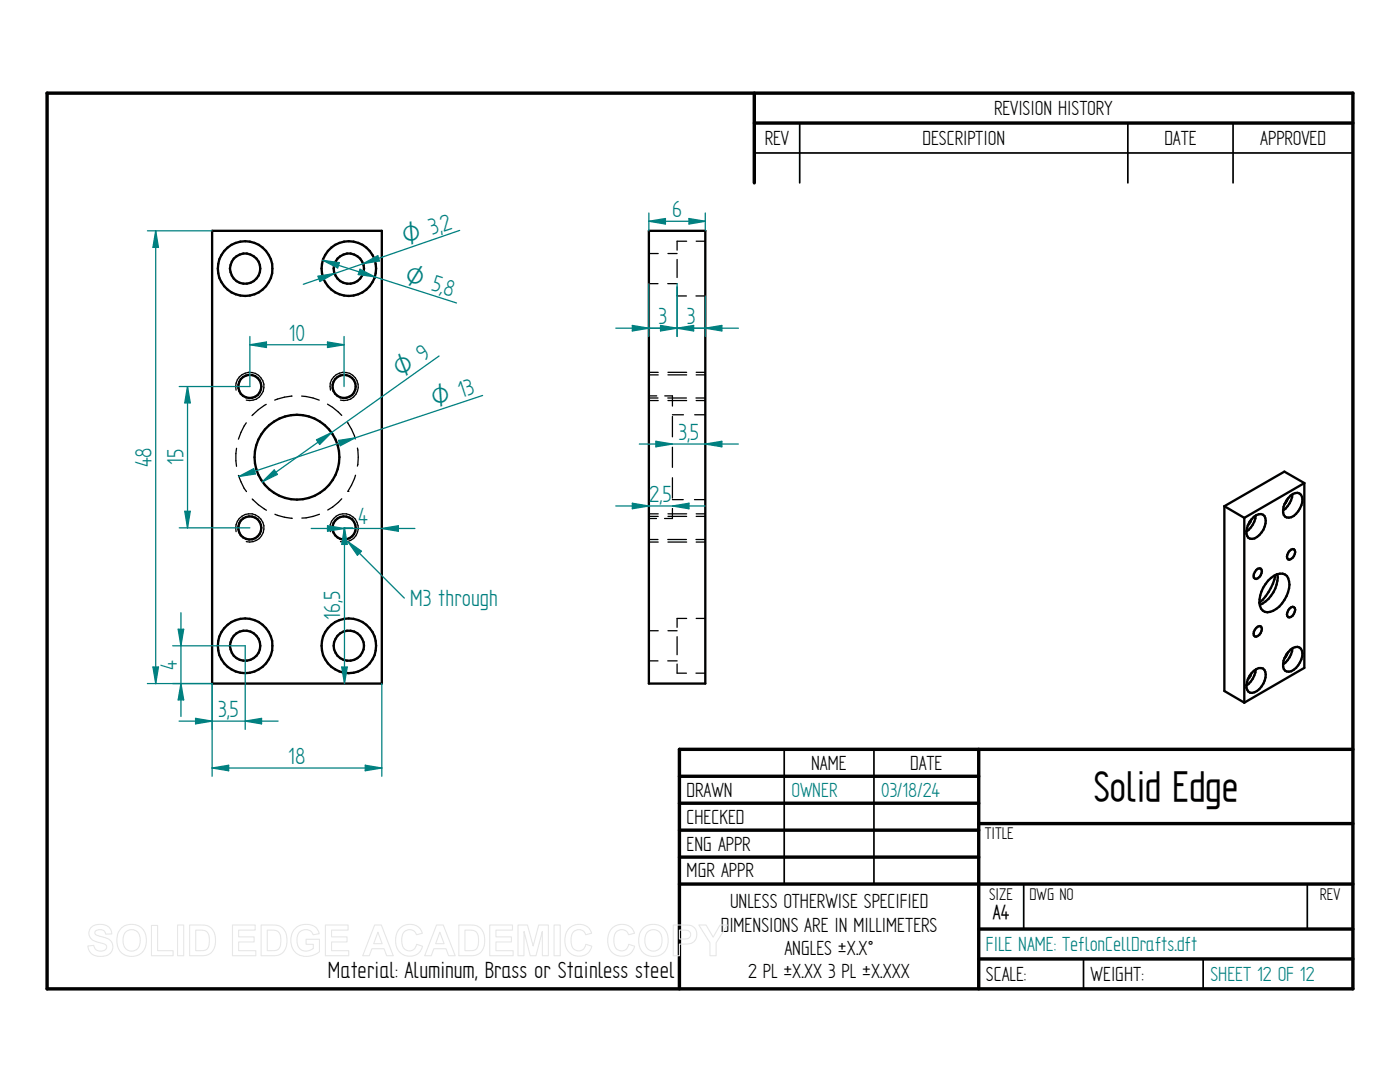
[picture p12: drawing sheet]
<svg xmlns="http://www.w3.org/2000/svg" width="279mm" height="216mm" viewBox="0 0 279 216" stroke-linecap="round" stroke-linejoin="round" font-family="sans-serif">
<g fill="none" stroke="#000" stroke-width=".68">
<path d="M9.4 18.6h260.6v178.7h-260.6zM150.5 18.6v17.9M150.5 24.6h119.5M135.6 154.9h59.7M195.3 149.5v47.8M270 149.5h-134.4v47.8M135.6 160.3h59.7M135.6 165.7h59.7M135.6 171h59.7M135.6 176.4h134.4M195.3 164.3h74.7M195.3 185.4h74.7"/>
<path d="M195.3 191.3h74.7"/>
</g>
<path d="M150.5 30.5h119.5M159.6 24.6v11.9M225.1 24.6v11.9M246.1 24.6v11.9M156.5 149.5v26.9M174.4 149.5v26.9M204.3 176.5v8.9M260.9 176.5v8.9M216.2 191.3v6M240.1 191.3v6" fill="none" stroke="#000" stroke-width=".34"/>
<g fill="none" stroke="#000" stroke-width=".47">
<path d="M42.3 46.1h33.9v90.3h-33.9zM129.5 46.1h11.3v90.3h-11.3z"/>
<circle cx="48.9" cy="53.6" r="5.5"/>
<circle cx="48.9" cy="53.6" r="3"/>
<circle cx="69.6" cy="53.6" r="5.5"/>
<circle cx="69.6" cy="53.6" r="3"/>
<circle cx="49.8" cy="77.1" r="2.31"/>
<circle cx="68.7" cy="77.1" r="2.31"/>
<circle cx="59.3" cy="91.2" r="8.5"/>
<circle cx="49.9" cy="105.3" r="2.31"/>
<circle cx="68.7" cy="105.4" r="2.31"/>
<circle cx="48.9" cy="128.8" r="5.4"/>
<circle cx="48.9" cy="128.8" r="3"/>
<circle cx="69.6" cy="128.8" r="5.4"/>
<circle cx="69.6" cy="128.8" r="3"/>
</g>
<g fill="none" stroke="#000" stroke-width=".25">
<path d="M129.5 50.6h1.9M129.5 56.6h1.8M133.3 56.6h1.8M133.3 50.6h1.8M135.1 51.8v3.6M135.1 57.2v1.9h1.9M137 48.1h-1.9v1.8M138.9 59.1h1.9M138.9 48.1h1.9M47.1 77.9a2.83 2.83 0 0 1 2.5-3.6 2.83 2.83 0 0 1 3.1 3 2.83 2.83 0 0 1-3.6 2.5M58.3 79l-1.5 .2-2 .6M60.2 79l2.3 .4 1.2 .4"/>
<path d="M66 77.9a2.82 2.82 0 0 1 2.4-3.6 2.82 2.82 0 0 1 3.1 3.1 2.82 2.82 0 0 1-3.6 2.4M129.5 79h1.6M129.5 74.8h1.9M129.5 79.4h1.8M129.5 79.9h1.9M129.5 74.3h1.9M132.7 79h1.5v2M133.3 79.4h3.7M133.3 74.8h3.7M133.3 79.9h3.7M133.3 74.3h3.7M138.9 79.4h1.9"/>
<path d="M138.9 74.8h1.9M138.9 79.9h1.9M138.9 74.3h1.9M47.2 89.5l-.1 1 .1 2.5M47.6 94.9l1.1 2.6 .5 .6M49.1 84.4l-1 1.9-.5 1.3M50.3 99.6l1.3 1.1 1.6 1.1M53.1 80.7l-1.5 1-1.3 1.2M65.4 80.6l1 .7 1.8 1.6M68.2 99.5l-1.8 1.7-1 .6M69.4 84.3l.7 1.3 .8 2M69.4 98h.1"/>
<path d="M71 94.8l-.9 2-.7 1.2M71.3 89.4a9.6 9.6 0 0 1 0 3.6M134.2 83.1v4.1M134.2 89.2v4.1M134.2 95.3v4.1M134.2 82.8h2.2M134.2 99.7h2.2M138.6 99.7h2.2M138.6 82.8h2.2M47.1 106.1a2.83 2.83 0 0 1 2.5-3.6 2.83 2.83 0 0 1 3.1 3 2.83 2.83 0 0 1-3.6 2.6M54.9 102.6l1.9 .6 1.5 .2M63.8 102.6l-1.3 .4-2.3 .4"/>
<path d="M66 106.1a2.82 2.82 0 0 1 2.4-3.6 2.82 2.82 0 0 1 3.1 3.1 2.82 2.82 0 0 1-3.6 2.5M129.5 102.5h1.9M129.5 103.5h1.5M129.5 103h1.9M129.5 107.7h1.8M129.5 108.2h1.9M133.3 107.7h3.7M133.3 102.5h3.7M133.3 103h3.7M133.3 108.2h3.7M134.2 101.5v2h-1.6M138.9 107.7h1.9"/>
<path d="M138.9 102.5h1.9M138.9 103h1.9M138.9 108.2h1.9M129.5 125.9h1.9M129.5 131.9h1.8M133.3 131.9h1.8M133.3 125.9h1.8M135.1 127v3.6M135.1 132.5v1.8h1.9M137 123.4h-1.9v1.8M138.9 134.3h1.9M138.9 123.4h1.9"/>
</g>
<path d="M49.9 67.1v10M49.9 68.8l3.3-.6v1.1zM68.7 67.1v10" fill="none" stroke="#008080" stroke-width=".25"/>
<path d="M49.9 68.8l3.3-.6v1.1z" fill="#008080"/>
<path d="M65.4 68.2l3.3 .6-3.3 .5z" fill="none" stroke="#008080" stroke-width=".25"/>
<path d="M65.4 68.2l3.3 .6-3.3 .5z" fill="#008080"/>
<path d="M35.8 77.1h14.1M37.4 77.1l.6 3.3h-1.1zM49.9 68.8h18.8M35.8 105.3h14.1" fill="none" stroke="#008080" stroke-width=".25"/>
<path d="M37.4 77.1l.6 3.3h-1.1z" fill="#008080"/>
<path d="M36.9 102h1.1l-.6 3.3z" fill="none" stroke="#008080" stroke-width=".25"/>
<path d="M36.9 102h1.1l-.6 3.3z" fill="#008080"/>
<path d="M37.4 77.1v28.2M65.4 104.9l3.3 .6-3.3 .5zM68.7 105.3v1.8" fill="none" stroke="#008080" stroke-width=".25"/>
<path d="M65.4 104.9l3.3 .6-3.3 .5z" fill="#008080"/>
<path d="M76.2 105.5l3.3-.6v1.1z" fill="none" stroke="#008080" stroke-width=".25"/>
<path d="M76.2 105.5l3.3-.6v1.1z" fill="#008080"/>
<path d="M62.1 105.5h20.7M68.7 105.3h1.7M68.7 105.3l.6 3.3h-1.1z" fill="none" stroke="#008080" stroke-width=".25"/>
<path d="M68.7 105.3l.6 3.3h-1.1z" fill="#008080"/>
<path d="M68.2 133.1h1.1l-.6 3.3z" fill="none" stroke="#008080" stroke-width=".25"/>
<path d="M68.2 133.1h1.1l-.6 3.3z" fill="#008080"/>
<path d="M96.3 78.9l-48.6 16.2M47.7 95.1l2.9-1.6 .4 1.1zM68.7 105.3v31.1" fill="none" stroke="#008080" stroke-width=".25"/>
<path d="M47.7 95.1l2.9-1.6 .4 1.1z" fill="#008080"/>
<path d="M67.6 87.9l3.3-.5-3 1.5z" fill="none" stroke="#008080" stroke-width=".25"/>
<path d="M67.6 87.9l3.3-.5-3 1.5z" fill="#008080"/>
<path d="M87.6 71l-35.2 25.1M52.4 96.1l2.3-2.3 .7 .9z" fill="none" stroke="#008080" stroke-width=".25"/>
<path d="M52.4 96.1l2.3-2.3 .7 .9z" fill="#008080"/>
<path d="M63.2 87.8l3-1.5-2.4 2.4z" fill="none" stroke="#008080" stroke-width=".25"/>
<path d="M63.2 87.8l3-1.5-2.4 2.4z" fill="#008080"/>
<path d="M64.4 51.9l26.7 8.6M64.4 51.9l3.3 .5-.3 1.1z" fill="none" stroke="#008080" stroke-width=".25"/>
<path d="M64.4 51.9l3.3 .5-.3 1.1z" fill="#008080"/>
<path d="M71.8 53.7l3 1.5-3.3-.4z" fill="none" stroke="#008080" stroke-width=".25"/>
<path d="M71.8 53.7l3 1.5-3.3-.4z" fill="#008080"/>
<path d="M63.5 55.1l3.3-.5-3 1.6zM91.7 46l-31.2 10.7" fill="none" stroke="#008080" stroke-width=".25"/>
<path d="M63.5 55.1l3.3-.5-3 1.6z" fill="#008080"/>
<path d="M72.5 52.6l2.9-1.6 .3 1.1z" fill="none" stroke="#008080" stroke-width=".25"/>
<path d="M72.5 52.6l2.9-1.6 .3 1.1z" fill="#008080"/>
<path d="M135.1 59.1v8M140.8 59.1v8M131.8 64.9l3.3 .6-3.3 .5z" fill="none" stroke="#008080" stroke-width=".25"/>
<path d="M131.8 64.9l3.3 .6-3.3 .5z" fill="#008080"/>
<path d="M140.8 65.5l3.3-.6v1.1z" fill="none" stroke="#008080" stroke-width=".25"/>
<path d="M140.8 65.5l3.3-.6v1.1z" fill="#008080"/>
<path d="M129.5 56.6v10.5M135.1 56.6v10.5M126.2 64.9l3.3 .6-3.3 .5zM128.6 65.5h18.8" fill="none" stroke="#008080" stroke-width=".25"/>
<path d="M126.2 64.9l3.3 .6-3.3 .5z" fill="#008080"/>
<path d="M135.1 65.5l3.3-.6v1.1z" fill="none" stroke="#008080" stroke-width=".25"/>
<path d="M135.1 65.5l3.3-.6v1.1z" fill="#008080"/>
<path d="M129.5 42.5v3.6M129.5 44.2l3.3-.6v1.1zM140.8 42.5v3.6M122.9 65.5h18.8" fill="none" stroke="#008080" stroke-width=".25"/>
<path d="M129.5 44.2l3.3-.6v1.1z" fill="#008080"/>
<path d="M137.5 43.6l3.3 .6-3.3 .5z" fill="none" stroke="#008080" stroke-width=".25"/>
<path d="M137.5 43.6l3.3 .6-3.3 .5z" fill="#008080"/>
<path d="M129.5 44.2h11.3M134.2 101l3.3-.6v1.1z" fill="none" stroke="#008080" stroke-width=".25"/>
<path d="M134.2 101l3.3-.6v1.1z" fill="#008080"/>
<path d="M126.2 100.4l3.3 .6-3.3 .5z" fill="none" stroke="#008080" stroke-width=".25"/>
<path d="M126.2 100.4l3.3 .6-3.3 .5z" fill="#008080"/>
<path d="M130.9 88.1l3.3 .5-3.3 .6zM122.9 101h17.9" fill="none" stroke="#008080" stroke-width=".25"/>
<path d="M130.9 88.1l3.3 .5-3.3 .6z" fill="#008080"/>
<path d="M140.8 88.6l3.3-.5v1.1z" fill="none" stroke="#008080" stroke-width=".25"/>
<path d="M140.8 88.6l3.3-.5v1.1z" fill="#008080"/>
<path d="M127.6 88.6h19.8M42.3 136.4v9.1M48.9 128.9v16.6M48.9 143.9l3.3-.6v1.1z" fill="none" stroke="#008080" stroke-width=".25"/>
<path d="M48.9 143.9l3.3-.6v1.1z" fill="#008080"/>
<path d="M39 143.3l3.3 .6-3.3 .5z" fill="none" stroke="#008080" stroke-width=".25"/>
<path d="M39 143.3l3.3 .6-3.3 .5z" fill="#008080"/>
<path d="M34.5 136.4h7.8M34.5 128.9h14.4M36.1 136.4l.6 3.3h-1.1zM35.7 143.9h19.8" fill="none" stroke="#008080" stroke-width=".25"/>
<path d="M36.1 136.4l.6 3.3h-1.1z" fill="#008080"/>
<path d="M35.6 125.6h1.1l-.6 3.3z" fill="none" stroke="#008080" stroke-width=".25"/>
<path d="M35.6 125.6h1.1l-.6 3.3z" fill="#008080"/>
<path d="M29.4 46.1h12.9M29.4 136.4h12.9M30.5 133.1h1.1l-.5 3.3zM36.1 122.3v20.7" fill="none" stroke="#008080" stroke-width=".25"/>
<path d="M30.5 133.1h1.1l-.5 3.3z" fill="#008080"/>
<path d="M31.1 46.1l.5 3.3h-1.1z" fill="none" stroke="#008080" stroke-width=".25"/>
<path d="M31.1 46.1l.5 3.3h-1.1z" fill="#008080"/>
<path d="M31.1 46.1v90.3M42.3 136.4v18.5M76.2 136.4v18.5M72.9 152.7l3.3 .5-3.3 .6z" fill="none" stroke="#008080" stroke-width=".25"/>
<path d="M72.9 152.7l3.3 .5-3.3 .6z" fill="#008080"/>
<path d="M42.3 153.2l3.3-.5v1.1z" fill="none" stroke="#008080" stroke-width=".25"/>
<path d="M42.3 153.2l3.3-.5v1.1z" fill="#008080"/>
<path d="M69.4 108.1l11.3 11.2M42.3 153.2h33.9" fill="none" stroke="#008080" stroke-width=".25"/>
<g fill="none" stroke="#000" stroke-width=".47">
<path d="M257 99.5l-.7 1.1M257.6 98.9a1.48 1.48 0 0 1 2-.2 3 3 0 0 1-.5 3.3 1.96 1.96 0 0 1-2.6 1.1 2.78 2.78 0 0 1 .2-3.2zM257.9 98.6a4.5 4.5 0 0 1-1.8 3.3M260.3 96.4l-4-2.3-12 6.9M260.3 96.4l-12 6.9M260.3 96.4v36.9l-12 6.9M244.3 101v36.9l4 2.3M244.3 101l4 2.3M248.3 103.3v36.9M249.7 103.7l-.1 .4-.6 .8M250.2 103.1a1.53 1.53 0 0 1 2.1-.1 3.6 3.6 0 0 1-2.4 4.5 1.13 1.13 0 0 1-1.1-1.5 4.7 4.7 0 0 1 1.4-2.9zM250.6 102.9a4.5 4.5 0 0 1-1.8 3.2"/>
<path d="M250.7 113.7l.3-.2h.6a1.41 1.41 0 0 1-.9 2l-.3-.1a.94 .94 0 0 1 0-1.3zM253.1 115.9a2.99 2.99 0 0 1 3.4-1.3 3.1 3.1 0 0 1 .5 3.6 5.3 5.3 0 0 1-4.1 4 1.93 1.93 0 0 1-1.5-2.6 6.8 6.8 0 0 1 1.7-3.7zM254.6 114.7a10.1 10.1 0 0 1-3.3 5.6M254.9 114.6a6.2 6.2 0 0 1-3.5 6.1M257.3 109.9l.3-.2 .6-.1a1.36 1.36 0 0 1-1.1 2 1.14 1.14 0 0 1 .2-1.7zM249.7 134.5l-.1 .4-.6 .7M249.8 134.3a2.17 2.17 0 0 1 2.3-.9 2.38 2.38 0 0 1 0 3 2.76 2.76 0 0 1-2.6 1.8 1.63 1.63 0 0 1-.6-2.1l.5-1.3zM250.6 133.6a4.5 4.5 0 0 1-1.8 3.2M250.7 125.3l.3-.2 .6-.1a1.36 1.36 0 0 1-1.2 2 1.14 1.14 0 0 1 .3-1.7zM257 130.2l-.7 1.2M257.3 121.5l.7-.4 .2 .1a1.33 1.33 0 0 1-1.1 1.9 1.14 1.14 0 0 1 .2-1.6zM257.6 129.6a1.48 1.48 0 0 1 2-.1 3.6 3.6 0 0 1-1.4 4.1 1.24 1.24 0 0 1-1.6 .3 1.24 1.24 0 0 1-.5-1.4 4.7 4.7 0 0 1 1.5-2.9z"/>
<path d="M257.9 129.4a4.5 4.5 0 0 1-1.8 3.2"/>
</g>
<path d="M69.4 108.1l2.7 1.9-.8 .8z" fill="#008080"/>
<path d="M69.4 108.1l2.7 1.9-.8 .8z" fill="none" stroke="#008080" stroke-width=".25"/>
<g fill="none" stroke="#e6e6e6" stroke-width=".21">
<path d="M18.1 185.1a2.83 2.83 0 0 1 3.9 .2l.3 1.1h-1.2a1.17 1.17 0 0 0-1-.9 1.17 1.17 0 0 0-1.2 .6l.2 .4 .4 .2a4.8 4.8 0 0 1 2.8 1.3 1.99 1.99 0 0 1-.2 2.1 1.99 1.99 0 0 1-2 .7 2.21 2.21 0 0 1-2.6-2l1.2-.2a1.35 1.35 0 0 0 1.2 1.2 1.35 1.35 0 0 0 1.4-.8 1.2 1.2 0 0 0-1.2-.9 2.31 2.31 0 0 1-2.4-1.9l.2-.6zM24.2 185.3a3 3 0 0 1 3.6-.5 3 3 0 0 1 1.4 3.4 2.96 2.96 0 0 1-3.5 2.6 2.96 2.96 0 0 1-2.4-3.6l.3-1.1zM25 186a1.74 1.74 0 0 1 2.1-.3 1.74 1.74 0 0 1 .9 1.9 1.76 1.76 0 0 1-1.7 2.2 1.76 1.76 0 0 1-1.7-2.2 2.35 2.35 0 0 1 .4-1.6zM30.2 184.7h1.3v5h3v1h-4.3zM35.4 184.6h1.3v6.1h-1.3zM37.8 184.6h2.3a2.63 2.63 0 0 1 2.9 3.1 2.58 2.58 0 0 1-2.8 3h-2.4zM39.1 185.6a2.69 2.69 0 0 1 2.3 .5 3.2 3.2 0 0 1-.2 3.4l-.6 .2h-1.5zM46.4 184.6h4.5v1h-3.3v1.3h3.1v1.1h-3.1v1.7h3.5v1h-4.7zM52.1 184.6h2.3a2.63 2.63 0 0 1 2.9 3.1 2.58 2.58 0 0 1-2.8 3h-2.4zM53.3 185.6a2.69 2.69 0 0 1 2.4 .5 3.2 3.2 0 0 1-.3 3.4l-.5 .2h-1.6zM58.9 185.2a3.1 3.1 0 0 1 4.5 .3l.3 .8-1.2 .2a1.7 1.7 0 0 0-2.1-.9 1.7 1.7 0 0 0-1.1 2 1.91 1.91 0 0 0 1 2 1.91 1.91 0 0 0 2.2-.4v-.8h-1.4v-1h2.7v2.5a3.7 3.7 0 0 1-5.2-.3 3.7 3.7 0 0 1 .3-4.4zM64.9 184.6h4.6v1h-3.3v1.3h3.1v1.1h-3.1v1.7h3.4v1h-4.7z"/>
<path d="M74.8 184.6h1.3l2.4 6.1h-1.3l-.6-1.4h-2.4l-.5 1.4h-1.3zM75.4 186l.9 2.3h-1.7zM79.7 185.3a2.67 2.67 0 0 1 4.6 .9l-1.2 .3a1.49 1.49 0 0 0-1.7-1 1.49 1.49 0 0 0-1.2 1.6 2.1 2.1 0 0 0 1.2 2.6 1.44 1.44 0 0 0 1.7-1.3l1.2 .4a2.75 2.75 0 0 1-3.2 1.9 2.75 2.75 0 0 1-2.1-3 3.5 3.5 0 0 1 .7-2.4zM87.1 184.6h1.4l2.3 6.1h-1.3l-.5-1.4h-2.4l-.5 1.4h-1.3zM87.8 186l.8 2.3h-1.7zM91.6 184.6h2.2a2.63 2.63 0 0 1 2.9 3.1 2.58 2.58 0 0 1-2.8 3h-2.3zM92.8 185.6a2.69 2.69 0 0 1 2.4 .5 3.2 3.2 0 0 1-.3 3.4l-.6 .2h-1.5zM97.7 184.6h4.6v1h-3.3v1.3h3.1v1.1h-3.1v1.7h3.4v1h-4.7zM103.4 184.6h1.9l1.1 4.2 1.1-4.2h1.9v6.1h-1.2v-4.8l-1.2 4.8h-1.2l-1.2-4.8v4.8h-1.2zM110.6 184.6h1.2v6.1h-1.2zM113.5 185.3a2.67 2.67 0 0 1 4.6 .9l-1.2 .3a1.49 1.49 0 0 0-1.7-1 1.49 1.49 0 0 0-1.2 1.6 2.1 2.1 0 0 0 1.2 2.6 1.44 1.44 0 0 0 1.7-1.3l1.2 .4a2.75 2.75 0 0 1-3.2 1.9 2.75 2.75 0 0 1-2.2-3 3.5 3.5 0 0 1 .8-2.4zM122.1 185.3a2.67 2.67 0 0 1 4.5 .9l-1.2 .3a1.49 1.49 0 0 0-1.7-1 1.49 1.49 0 0 0-1.2 1.6 2.1 2.1 0 0 0 1.2 2.6 1.44 1.44 0 0 0 1.8-1.3l1.2 .4a2.75 2.75 0 0 1-3.3 1.9 2.75 2.75 0 0 1-2.1-3 3.5 3.5 0 0 1 .8-2.4z"/>
<path d="M128.3 185.3a3 3 0 0 1 3.6-.5 3 3 0 0 1 1.4 3.4 2.96 2.96 0 0 1-3.4 2.6 2.96 2.96 0 0 1-2.4-3.6l.2-1.1zM129.2 186a1.74 1.74 0 0 1 2-.3 1.74 1.74 0 0 1 .9 1.9 1.76 1.76 0 0 1-1.7 2.2 1.76 1.76 0 0 1-1.7-2.2 2.35 2.35 0 0 1 .5-1.6zM134.4 184.6h2a2.3 2.3 0 0 1 2.5 .9 1.95 1.95 0 0 1-.2 2.1 1.95 1.95 0 0 1-1.9 .8h-1.2v2.3h-1.2zM135.6 185.6h.6a1.19 1.19 0 0 1 1.6 .9 1.11 1.11 0 0 1-1.5 .9h-.7zM139.5 184.6h1.4l1.4 2.4 1.4-2.4h1.4l-2.2 3.5v2.6h-1.2v-2.6z"/>
</g>
<text font-size="9.5" x="218.3" y="159.9">Solid Edge</text>
<g font-size="5.3" fill="#008080">
<text x="88.5" y="46.2" transform="rotate(-19 88.5 46.2)">2</text>
<text x="134.1" y="43.3">6</text>
<text x="88.2" y="58.6" transform="rotate(18 88.2 58.6)">8</text>
<text x="131.4" y="64.6">3</text>
<text x="137.1" y="64.6">3</text>
<text x="57.6" y="68">10</text>
<text x="135.4" y="87.8">3,5</text>
<text x="30.2" y="93.3" transform="rotate(-90 30.2 93.3)">48</text>
<text x="36.6" y="92.8" transform="rotate(-90 36.6 92.8)">15</text>
<text x="129.6" y="100.2">2,5</text>
<text x="71.5" y="104.6">4</text>
<text x="67.9" y="123.8" transform="rotate(-90 67.9 123.8)">16,5</text>
<text x="81.8" y="121">M3 through</text>
<text x="35.3" y="133.6" transform="rotate(-90 35.3 133.6)">4</text>
<text x="43.5" y="143">3,5</text>
<text x="57.5" y="152.4">18</text>
</g>
<text font-size="5.3" x="65.4" y="195.1">Material: Aluminum, Brass or Stainless steel</text>
<g font-size="5.1" fill="#008080">
<text x="80.9" y="48.8" transform="rotate(-19 80.9 48.8)">O 3,</text>
<text x="80.5" y="56.2" transform="rotate(18 80.5 56.2)">O 5,</text>
<text x="80" y="75.5" transform="rotate(-35 80 75.5)">O 9</text>
<text x="86.7" y="81.2" transform="rotate(-18 86.7 81.2)">O 13</text>
</g>
<g font-size="4.6">
<text x="198.4" y="22.9">REVISION HISTORY</text>
<text x="152.6" y="28.9">REV</text>
<text x="184.1" y="28.9">DESCRIPTION</text>
<text x="232.4" y="28.9">DATE</text>
<text x="251.5" y="28.9">APPROVED</text>
<text x="161.9" y="153.6">NAME</text>
<text x="181.7" y="153.6">DATE</text>
<text x="137" y="159">DRAWN</text>
<text x="137" y="164.3">CHECKED</text>
<text x="137" y="169.7">ENG APPR</text>
<text x="137" y="175.1">MGR APPR</text>
<text x="143.8" y="185.9">DIMENSIONS ARE IN MILLIMETERS</text>
<text x="145.7" y="181.2">UNLESS OTHERWISE SPECIFIED</text>
<text x="198.2" y="183.4">A4</text>
<text x="156.5" y="190.6">ANGLES ±X.X°</text>
<text x="149.3" y="195.2">2 PL ±X.XX 3 PL ±X.XXX</text>
<text x="196.8" y="195.7">SCALE:</text>
<text x="217.7" y="195.7">WEIGHT:</text>
</g>
<g font-size="4.6" fill="#008080">
<text x="157.9" y="159">OWNER</text>
<text x="175.9" y="159">03/18/24</text>
<text x="196.8" y="189.8">FILE NAME: TeflonCellDrafts.dft</text>
<text x="241.6" y="195.7">SHEET 12 OF 12</text>
</g>
<g font-size="3.8">
<text x="196.5" y="167.4">TITLE</text>
<text x="197.4" y="179.5">SIZE</text>
<text x="205.5" y="179.5">DWG NO</text>
<text x="263.4" y="179.5">REV</text>
</g>
</svg>
